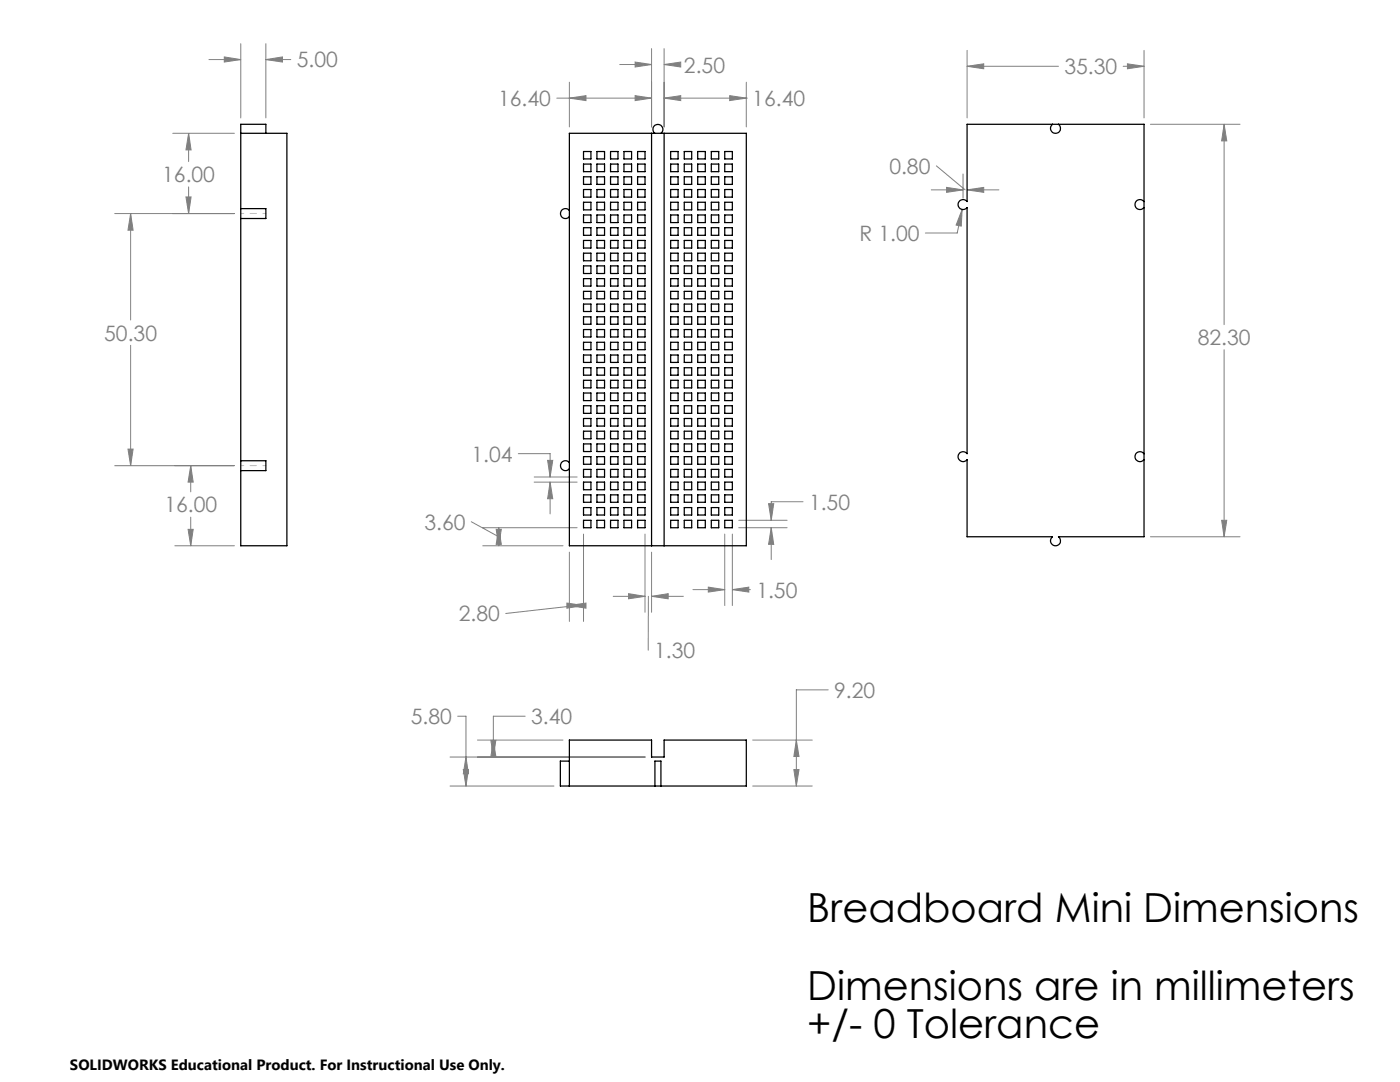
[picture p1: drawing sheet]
<svg xmlns="http://www.w3.org/2000/svg" width="279mm" height="216mm" viewBox="0 0 279 216" stroke-linecap="round" stroke-linejoin="round" font-family="sans-serif">
<g fill="none" stroke="#808080" stroke-width=".2">
<path d="M41.7 11.9h6.3M44.8 11.4l3.2 .5-3.2 .5zM48 8.7v14.8M53.1 8.7v14.8M53.1 11.9h4.9M53.1 11.9l3.3-.5v1zM111.1 19.6h18.9M113.6 16.4v8.9M113.6 19.6l3.3-.5v1zM123.7 12.9h6.3M126.8 12.4l3.2 .5-3.2 .5zM126.8 19.1l3.2 .5-3.2 .5z"/>
<path d="M130 9.7v15.6M132.5 9.7v15.6M132.5 19.6h16.4M132.5 12.9h2.8M132.5 19.6l3.4-.5v1zM132.5 12.9l3.4-.5v1zM145.6 19.1l3.3 .5-3.3 .5zM148.9 19.6h.1M148.9 16.4v8.9M193 10.1v13.4M193 13.2h18.2M193 13.2l3.3-.5v1z"/>
<path d="M224.2 13.2h4.1M225 12.7l3.3 .5-3.3 .5zM228.3 10.1v13.4M34.5 26.6h12.3M37.1 39.3h1l-.5 3.3zM37.6 26.6v5.6M37.6 37.3v5.3M37.6 26.6l.5 3.3h-1zM185.8 37.9h6.4M186.9 33.1l5.7 4.8M188.9 37.4l3.3 .5-3.3 .5zM192.2 34.7v4.8"/>
<path d="M193 37.9h6.4M193 37.9l3.3-.5v1zM229.6 24.8h17.9M244.3 24.8v40M244.3 24.8l.5 3.3h-1zM22.9 42.6h23.8M26.1 42.6l.5 3.3h-1.1zM26.1 42.6v21.3M192 41.8l-1 4.7h-6.3M192 41.8l-.2 3.3-1-.2zM26.1 68.9v24M244.3 69.8v37.3"/>
<path d="M22.9 92.9h23.8M25.5 89.6h1.1l-.5 3.3zM38.1 92.9v5.2M38.1 92.9l.5 3.3h-1.1zM103.4 90.5h6.4v4.7M106.6 95.2h8.6M106.6 96.2h8.6M109.3 91.9h1l-.5 3.3zM109.8 96.2v6.4M109.8 96.2l.5 3.3h-1zM34.9 108.9h11.9M37.5 105.6h1.1l-.5 3.3z"/>
<path d="M38.1 103.2v5.7M94.1 104.1l5.4 3M96.3 108.9h16.1M96.3 105.3h18.9M99 105.6h1l-.5 3.3zM99.5 105.3v3.6M99.5 105.3l.5 3.3h-1zM113.6 110.2v13.8M116.5 106.6v17.4M122.4 119h6.3M125.4 118.5l3.3 .5-3.3 .5zM128.7 106.6v15.6"/>
<path d="M129.4 119v10.8M130 110.2v12M130 119h6.4M130 119l3.3-.5v1zM138.3 117.7h6.3M141.4 117.2l3.2 .5-3.2 .4zM144.6 106.6v14.2M146.2 117.7l3.2-.5v.9zM146.2 106.6v14.2M146.2 117.7h3.6M147.4 105.3h9.7M147.4 103.8h9.7"/>
<path d="M153.4 100.5h1l-.5 3.3zM153.9 105.3l.5 3.3h-1zM153.9 105.3v6.4M160.3 100.1h-6.4v3.7M229.6 107.1h17.9M243.8 103.8h1l-.5 3.3zM113.1 120.3l3.4 .5-3.4 .6zM113.6 120.8h2.9M113.6 120.8l3.3-.5v1.1zM115 120.8l-14.1 1.6M165.3 137.7h-6.4v19.1M89.8 156.8h20.8"/>
<path d="M89.8 151.1h39M91.3 142.9h1.7v13.9M92.5 153.6h1l-.5 3.2zM93 151.1l.5 3.3h-1zM95.3 147.7h17.1M98 147.7h1l-.5 3.4zM98.5 147.7l.5 3.3h-1zM104.8 142.9h-6.3v8.2M150.2 147.7h11.9M150.2 156.8h11.9M158.4 153.6h1.1l-.6 3.2zM158.9 147.7l.6 3.3h-1.1z"/>
</g>
<path d="M53.1 42.6h-5.1M53.1 92.9h-5.1" fill="none" stroke="#c0c0c0" stroke-width=".2" stroke-dasharray="15.2 1.3 1.3 1.3" stroke-dashoffset="14.6"/>
<g fill="#808080">
<path d="M38.1 92.9l.5 3.3h-1.1zM37.5 105.6h1.1l-.5 3.3zM37.6 26.6l.5 3.3h-1zM37.1 39.3h1l-.5 3.3zM26.1 42.6l.5 3.3h-1.1zM25.5 89.6h1.1l-.5 3.3z"/>
<path d="M244.3 24.8l.5 3.3h-1zM243.8 103.8h1l-.5 3.3zM193 13.2l3.3-.5v1zM225 12.7l3.3 .5-3.3 .5zM192 41.8l-1.2 3.1 1 .2zM188.9 37.4l3.3 .5-3.3 .5zM193 37.9l3.3-.5v1zM132.5 19.6l3.4-.5v1zM145.6 19.1l3.3 .5-3.3 .5zM132.5 12.9l3.4-.5v1zM126.8 12.4l3.2 .5-3.2 .5zM113.6 19.6l3.3-.5v1zM126.8 19.1l3.2 .5-3.2 .5zM153.9 105.3l.5 3.3h-1zM153.4 100.5h1l-.5 3.3zM141.4 117.2l3.2 .5-3.2 .4zM146.2 117.7l3.2-.5v.9zM99.5 105.3l.5 3.3h-1zM99 105.6h1l-.5 3.3zM113.1 120.3l3.4 .5-3.4 .6zM113.6 120.8l3.3-.5v1.1zM125.4 118.5l3.3 .5-3.3 .5zM130 119l3.3-.5v1zM109.3 91.9h1l-.5 3.3zM109.8 96.2l.5 3.3h-1zM53.1 11.9l3.3-.5v1zM44.8 11.4l3.2 .5-3.2 .5zM158.9 147.7l.6 3.3h-1.1zM158.4 153.6h1.1l-.6 3.2zM93 151.1l.5 3.3h-1zM92.5 153.6h1l-.5 3.2zM98 147.7h1l-.5 3.4zM98.5 147.7l.5 3.3h-1z"/>
</g>
<g fill="none" stroke="#000" stroke-width=".25">
<path d="M48 26.6v-1.8h5.1v1.8M48 26.6h9.3v82.3h-9.3v-15M48 26.6v15M113.6 26.6h35.3v82.3h-35.3zM116.5 30.2h1.4v1.5h-1.4zM116.5 32.7h1.4v1.6h-1.4zM116.5 35.3h1.4v1.5h-1.4zM116.5 37.8h1.4v1.5h-1.4zM119.1 30.2h1.6v1.5h-1.6zM119.1 32.7h1.6v1.6h-1.6zM119.1 35.3h1.6v1.5h-1.6zM119.1 37.8h1.6v1.5h-1.6z"/>
<path d="M121.8 30.2h1.5v1.5h-1.5zM121.8 32.7h1.5v1.6h-1.5zM121.8 35.3h1.5v1.5h-1.5zM121.8 37.8h1.5v1.5h-1.5zM124.5 30.2h1.5v1.5h-1.5zM124.5 32.7h1.5v1.6h-1.5zM124.5 35.3h1.5v1.5h-1.5zM124.5 37.8h1.5v1.5h-1.5zM127.2 30.2h1.5v1.5h-1.5zM127.2 32.7h1.5v1.6h-1.5zM127.2 35.3h1.5v1.5h-1.5zM127.2 37.8h1.5v1.5h-1.5z"/>
<path d="M130 26.6v82.3M130.7 26.6a.99 .99 0 0 1-.1-1.5 .99 .99 0 0 1 1.4 0 .99 .99 0 0 1-.1 1.5M132.5 26.6v82.3M133.8 30.2h1.5v1.5h-1.5zM133.8 35.3h1.5v1.5h-1.5zM133.8 37.8h1.5v1.5h-1.5zM133.8 32.7h1.5v1.6h-1.5zM136.6 30.2h1.4v1.5h-1.4zM136.6 35.3h1.4v1.5h-1.4zM136.6 37.8h1.4v1.5h-1.4zM136.6 32.7h1.4v1.6h-1.4zM139.2 30.2h1.6v1.5h-1.6z"/>
<path d="M139.2 35.3h1.6v1.5h-1.6zM139.2 37.8h1.6v1.5h-1.6zM139.2 32.7h1.6v1.6h-1.6zM142 30.2h1.4v1.5h-1.4zM142 35.3h1.4v1.5h-1.4zM142 37.8h1.4v1.5h-1.4zM142 32.7h1.4v1.6h-1.4zM144.6 30.2h1.6v1.5h-1.6zM144.6 35.3h1.6v1.5h-1.6zM144.6 37.8h1.6v1.5h-1.6zM144.6 32.7h1.6v1.6h-1.6zM193 24.8h35.3v82.3h-17.1a1 1 0 0 1 .2 1.5 1 1 0 0 1-1.5 0 1 1 0 0 1 .1-1.5h-17v-15.4a1 1 0 0 1-1.5 .2 1 1 0 0 1 0-1.5 1 1 0 0 1 1.5 .1v-49.1a1 1 0 0 1-1.5 .2 1 1 0 0 1 0-1.5 1 1 0 0 1 1.5 .1z"/>
<path d="M210 24.8a1 1 0 0 0-.1 1.5 1 1 0 0 0 1.5 0 1 1 0 0 0-.2-1.5M48 41.6h5.1v2h-5.1M48 41.6v2M48 43.6v48.3M113.6 42a.99 .99 0 0 0-1.4-.1 .99 .99 0 0 0 0 1.4 .99 .99 0 0 0 1.4-.1M116.5 40.4h1.4v1.5h-1.4zM116.5 42.9h1.4v1.5h-1.4zM116.5 45.4h1.4v1.6h-1.4zM116.5 48h1.4v1.5h-1.4zM116.5 50.5h1.4v1.5h-1.4zM116.5 53.1h1.4v1.5h-1.4zM116.5 55.6h1.4v1.5h-1.4z"/>
<path d="M116.5 58.1h1.4v1.5h-1.4zM119.1 40.4h1.6v1.5h-1.6zM119.1 42.9h1.6v1.5h-1.6zM119.1 45.4h1.6v1.6h-1.6zM119.1 48h1.6v1.5h-1.6zM119.1 50.5h1.6v1.5h-1.6zM119.1 53.1h1.6v1.5h-1.6zM119.1 55.6h1.6v1.5h-1.6zM119.1 58.1h1.6v1.5h-1.6zM121.8 40.4h1.5v1.5h-1.5zM121.8 42.9h1.5v1.5h-1.5zM121.8 45.4h1.5v1.6h-1.5z"/>
<path d="M121.8 48h1.5v1.5h-1.5zM121.8 50.5h1.5v1.5h-1.5zM121.8 53.1h1.5v1.5h-1.5zM121.8 55.6h1.5v1.5h-1.5zM121.8 58.1h1.5v1.5h-1.5zM124.5 40.4h1.5v1.5h-1.5zM124.5 42.9h1.5v1.5h-1.5zM124.5 45.4h1.5v1.6h-1.5zM124.5 48h1.5v1.5h-1.5zM124.5 50.5h1.5v1.5h-1.5zM124.5 53.1h1.5v1.5h-1.5zM124.5 55.6h1.5v1.5h-1.5z"/>
<path d="M124.5 58.1h1.5v1.5h-1.5zM127.2 40.4h1.5v1.5h-1.5zM127.2 42.9h1.5v1.5h-1.5zM127.2 45.4h1.5v1.6h-1.5zM127.2 48h1.5v1.5h-1.5zM127.2 50.5h1.5v1.5h-1.5zM127.2 53.1h1.5v1.5h-1.5zM127.2 55.6h1.5v1.5h-1.5zM127.2 58.1h1.5v1.5h-1.5zM133.8 50.5h1.5v1.5h-1.5zM133.8 53.1h1.5v1.5h-1.5zM133.8 48h1.5v1.5h-1.5z"/>
<path d="M133.8 58.1h1.5v1.5h-1.5zM133.8 55.6h1.5v1.5h-1.5zM133.8 42.9h1.5v1.5h-1.5zM133.8 45.4h1.5v1.6h-1.5zM133.8 40.4h1.5v1.5h-1.5zM136.6 50.5h1.4v1.5h-1.4zM136.6 53.1h1.4v1.5h-1.4zM136.6 48h1.4v1.5h-1.4zM136.6 58.1h1.4v1.5h-1.4zM136.6 55.6h1.4v1.5h-1.4zM136.6 42.9h1.4v1.5h-1.4zM136.6 45.4h1.4v1.6h-1.4z"/>
<path d="M136.6 40.4h1.4v1.5h-1.4zM139.2 50.5h1.6v1.5h-1.6zM139.2 53.1h1.6v1.5h-1.6zM139.2 48h1.6v1.5h-1.6zM139.2 58.1h1.6v1.5h-1.6zM139.2 55.6h1.6v1.5h-1.6zM139.2 42.9h1.6v1.5h-1.6zM139.2 45.4h1.6v1.6h-1.6zM139.2 40.4h1.6v1.5h-1.6zM142 50.5h1.4v1.5h-1.4zM142 53.1h1.4v1.5h-1.4zM142 48h1.4v1.5h-1.4z"/>
<path d="M142 58.1h1.4v1.5h-1.4zM142 55.6h1.4v1.5h-1.4zM142 42.9h1.4v1.5h-1.4zM142 45.4h1.4v1.6h-1.4zM142 40.4h1.4v1.5h-1.4zM144.6 50.5h1.6v1.5h-1.6zM144.6 53.1h1.6v1.5h-1.6zM144.6 48h1.6v1.5h-1.6zM144.6 58.1h1.6v1.5h-1.6zM144.6 55.6h1.6v1.5h-1.6zM144.6 42.9h1.6v1.5h-1.6zM144.6 45.4h1.6v1.6h-1.6z"/>
<path d="M144.6 40.4h1.6v1.5h-1.6zM228.3 40.2a1 1 0 0 0-1.5-.1 1 1 0 0 0 0 1.5 1 1 0 0 0 1.5-.2M116.5 60.7h1.4v1.5h-1.4zM116.5 63.2h1.4v1.5h-1.4zM116.5 65.8h1.4v1.4h-1.4zM116.5 68.3h1.4v1.5h-1.4zM116.5 70.8h1.4v1.5h-1.4zM116.5 73.4h1.4v1.5h-1.4zM116.5 75.9h1.4v1.5h-1.4zM116.5 78.4h1.4v1.5h-1.4zM119.1 60.7h1.6v1.5h-1.6zM119.1 63.2h1.6v1.5h-1.6z"/>
<path d="M119.1 65.8h1.6v1.4h-1.6zM119.1 68.3h1.6v1.5h-1.6zM119.1 70.8h1.6v1.5h-1.6zM119.1 73.4h1.6v1.5h-1.6zM119.1 75.9h1.6v1.5h-1.6zM119.1 78.4h1.6v1.5h-1.6zM121.8 60.7h1.5v1.5h-1.5zM121.8 63.2h1.5v1.5h-1.5zM121.8 65.8h1.5v1.4h-1.5zM121.8 68.3h1.5v1.5h-1.5zM121.8 70.8h1.5v1.5h-1.5zM121.8 73.4h1.5v1.5h-1.5z"/>
<path d="M121.8 75.9h1.5v1.5h-1.5zM121.8 78.4h1.5v1.5h-1.5zM124.5 60.7h1.5v1.5h-1.5zM124.5 63.2h1.5v1.5h-1.5zM124.5 65.8h1.5v1.4h-1.5zM124.5 68.3h1.5v1.5h-1.5zM124.5 70.8h1.5v1.5h-1.5zM124.5 73.4h1.5v1.5h-1.5zM124.5 75.9h1.5v1.5h-1.5zM124.5 78.4h1.5v1.5h-1.5zM127.2 60.7h1.5v1.5h-1.5zM127.2 63.2h1.5v1.5h-1.5z"/>
<path d="M127.2 65.8h1.5v1.4h-1.5zM127.2 68.3h1.5v1.5h-1.5zM127.2 70.8h1.5v1.5h-1.5zM127.2 73.4h1.5v1.5h-1.5zM127.2 75.9h1.5v1.5h-1.5zM127.2 78.4h1.5v1.5h-1.5zM133.8 60.7h1.5v1.5h-1.5zM133.8 78.4h1.5v1.5h-1.5zM133.8 68.3h1.5v1.5h-1.5zM133.8 70.8h1.5v1.5h-1.5zM133.8 63.2h1.5v1.5h-1.5zM133.8 65.8h1.5v1.4h-1.5z"/>
<path d="M133.8 75.9h1.5v1.5h-1.5zM133.8 73.4h1.5v1.5h-1.5zM136.6 60.7h1.4v1.5h-1.4zM136.6 78.4h1.4v1.5h-1.4zM136.6 68.3h1.4v1.5h-1.4zM136.6 70.8h1.4v1.5h-1.4zM136.6 63.2h1.4v1.5h-1.4zM136.6 65.8h1.4v1.4h-1.4zM136.6 75.9h1.4v1.5h-1.4zM136.6 73.4h1.4v1.5h-1.4zM139.2 60.7h1.6v1.5h-1.6zM139.2 78.4h1.6v1.5h-1.6z"/>
<path d="M139.2 68.3h1.6v1.5h-1.6zM139.2 70.8h1.6v1.5h-1.6zM139.2 63.2h1.6v1.5h-1.6zM139.2 65.8h1.6v1.4h-1.6zM139.2 75.9h1.6v1.5h-1.6zM139.2 73.4h1.6v1.5h-1.6zM142 60.7h1.4v1.5h-1.4zM142 78.4h1.4v1.5h-1.4zM142 68.3h1.4v1.5h-1.4zM142 70.8h1.4v1.5h-1.4zM142 63.2h1.4v1.5h-1.4zM142 65.8h1.4v1.4h-1.4z"/>
<path d="M142 75.9h1.4v1.5h-1.4zM142 73.4h1.4v1.5h-1.4zM144.6 60.7h1.6v1.5h-1.6zM144.6 78.4h1.6v1.5h-1.6zM144.6 68.3h1.6v1.5h-1.6zM144.6 70.8h1.6v1.5h-1.6zM144.6 63.2h1.6v1.5h-1.6zM144.6 65.8h1.6v1.4h-1.6zM144.6 75.9h1.6v1.5h-1.6zM144.6 73.4h1.6v1.5h-1.6zM48 91.9h5.1v2h-5.1M48 91.9v2"/>
<path d="M113.6 92.3a.99 .99 0 0 0-1.4-.1 .99 .99 0 0 0 0 1.5 .99 .99 0 0 0 1.4-.2M116.5 81h1.4v1.5h-1.4zM116.5 83.5h1.4v1.5h-1.4zM116.5 86h1.4v1.6h-1.4zM116.5 88.6h1.4v1.5h-1.4zM116.5 91.1h1.4v1.5h-1.4zM116.5 93.7h1.4v1.5h-1.4zM116.5 96.2h1.4v1.5h-1.4zM116.5 98.7h1.4v1.5h-1.4zM119.1 98.7h1.6v1.5h-1.6zM119.1 81h1.6v1.5h-1.6zM119.1 83.5h1.6v1.5h-1.6z"/>
<path d="M119.1 86h1.6v1.6h-1.6zM119.1 88.6h1.6v1.5h-1.6zM119.1 91.1h1.6v1.5h-1.6zM119.1 93.7h1.6v1.5h-1.6zM119.1 96.2h1.6v1.5h-1.6zM121.8 98.7h1.5v1.5h-1.5zM121.8 81h1.5v1.5h-1.5zM121.8 83.5h1.5v1.5h-1.5zM121.8 86h1.5v1.6h-1.5zM121.8 88.6h1.5v1.5h-1.5zM121.8 91.1h1.5v1.5h-1.5zM121.8 93.7h1.5v1.5h-1.5z"/>
<path d="M121.8 96.2h1.5v1.5h-1.5zM124.5 98.7h1.5v1.5h-1.5zM124.5 81h1.5v1.5h-1.5zM124.5 83.5h1.5v1.5h-1.5zM124.5 86h1.5v1.6h-1.5zM124.5 88.6h1.5v1.5h-1.5zM124.5 91.1h1.5v1.5h-1.5zM124.5 93.7h1.5v1.5h-1.5zM124.5 96.2h1.5v1.5h-1.5zM127.2 81h1.5v1.5h-1.5zM127.2 83.5h1.5v1.5h-1.5zM127.2 86h1.5v1.6h-1.5z"/>
<path d="M127.2 88.6h1.5v1.5h-1.5zM127.2 91.1h1.5v1.5h-1.5zM127.2 93.7h1.5v1.5h-1.5zM127.2 96.2h1.5v1.5h-1.5zM127.2 98.7h1.5v1.5h-1.5zM133.8 98.7h1.5v1.5h-1.5zM133.8 96.2h1.5v1.5h-1.5zM133.8 83.5h1.5v1.5h-1.5zM133.8 86h1.5v1.6h-1.5zM133.8 81h1.5v1.5h-1.5zM133.8 91.1h1.5v1.5h-1.5zM133.8 93.7h1.5v1.5h-1.5z"/>
<path d="M133.8 88.6h1.5v1.5h-1.5zM136.6 98.7h1.4v1.5h-1.4zM136.6 96.2h1.4v1.5h-1.4zM136.6 83.5h1.4v1.5h-1.4zM136.6 86h1.4v1.6h-1.4zM136.6 81h1.4v1.5h-1.4zM136.6 91.1h1.4v1.5h-1.4zM136.6 93.7h1.4v1.5h-1.4zM136.6 88.6h1.4v1.5h-1.4zM139.2 98.7h1.6v1.5h-1.6zM139.2 96.2h1.6v1.5h-1.6zM139.2 83.5h1.6v1.5h-1.6z"/>
<path d="M139.2 86h1.6v1.6h-1.6zM139.2 81h1.6v1.5h-1.6zM139.2 91.1h1.6v1.5h-1.6zM139.2 93.7h1.6v1.5h-1.6zM139.2 88.6h1.6v1.5h-1.6zM142 98.7h1.4v1.5h-1.4zM142 96.2h1.4v1.5h-1.4zM142 83.5h1.4v1.5h-1.4zM142 86h1.4v1.6h-1.4zM142 81h1.4v1.5h-1.4zM142 91.1h1.4v1.5h-1.4zM142 93.7h1.4v1.5h-1.4z"/>
<path d="M142 88.6h1.4v1.5h-1.4zM144.6 98.7h1.6v1.5h-1.6zM144.6 96.2h1.6v1.5h-1.6zM144.6 83.5h1.6v1.5h-1.6zM144.6 86h1.6v1.6h-1.6zM144.6 81h1.6v1.5h-1.6zM144.6 91.1h1.6v1.5h-1.6zM144.6 93.7h1.6v1.5h-1.6zM144.6 88.6h1.6v1.5h-1.6zM228.3 90.5a1 1 0 0 0-1.5-.1 1 1 0 0 0 0 1.5 1 1 0 0 0 1.5-.2M116.5 101.3h1.4v1.5h-1.4zM116.5 103.8h1.4v1.5h-1.4z"/>
<path d="M119.1 101.3h1.6v1.5h-1.6zM119.1 103.8h1.6v1.5h-1.6zM121.8 101.3h1.5v1.5h-1.5zM121.8 103.8h1.5v1.5h-1.5zM124.5 101.3h1.5v1.5h-1.5zM124.5 103.8h1.5v1.5h-1.5zM127.2 101.3h1.5v1.5h-1.5zM127.2 103.8h1.5v1.5h-1.5zM133.8 101.3h1.5v1.5h-1.5zM133.8 103.8h1.5v1.5h-1.5zM136.6 101.3h1.4v1.5h-1.4zM136.6 103.8h1.4v1.5h-1.4z"/>
<path d="M139.2 101.3h1.6v1.5h-1.6zM139.2 103.8h1.6v1.5h-1.6zM142 101.3h1.4v1.5h-1.4zM142 103.8h1.4v1.5h-1.4zM144.6 101.3h1.6v1.5h-1.6zM144.6 103.8h1.6v1.5h-1.6zM113.6 151.9h-1.8v4.9h1.8M113.6 156.8v-9.1h16.4v3.4h2.5v-3.4h16.4v9.1h-17M113.6 156.8h17.1M130.7 156.8h1.2M130.7 156.8v-4.9h1.2v4.9"/>
</g>
<g font-size="8">
<text x="161.1" y="183.9">Breadboard Mini Dimensions</text>
<text x="161.1" y="199.4">Dimensions are in millimeters</text>
<text x="161.1" y="207.2">+/- 0 Tolerance</text>
</g>
<g font-size="4.2" fill="#808080">
<text x="59.2" y="13.5">5.00</text>
<text x="136.5" y="14.5">2.50</text>
<text x="212.4" y="14.8">35.30</text>
<text x="99.4" y="21.2">16.40</text>
<text x="150.1" y="21.2">16.40</text>
<text x="177.5" y="34.7">0.80</text>
<text x="32.4" y="36.4">16.00</text>
<text x="171.6" y="48.1">R 1.00</text>
<text x="20.8" y="68">50.30</text>
<text x="239" y="68.9">82.30</text>
<text x="94.1" y="92.1">1.04</text>
<text x="161.5" y="101.7">1.50</text>
<text x="32.8" y="102.3">16.00</text>
<text x="84.7" y="105.7">3.60</text>
<text x="150.9" y="119.2">1.50</text>
<text x="91.6" y="124">2.80</text>
<text x="130.6" y="131.3">1.30</text>
<text x="166.5" y="139.2">9.20</text>
<text x="82" y="144.5">5.80</text>
<text x="106" y="144.5">3.40</text>
</g>
<text font-size="3" x="14" y="213.5">SOLIDWORKS Educational Product. For Instructional Use Only.</text>
</svg>
